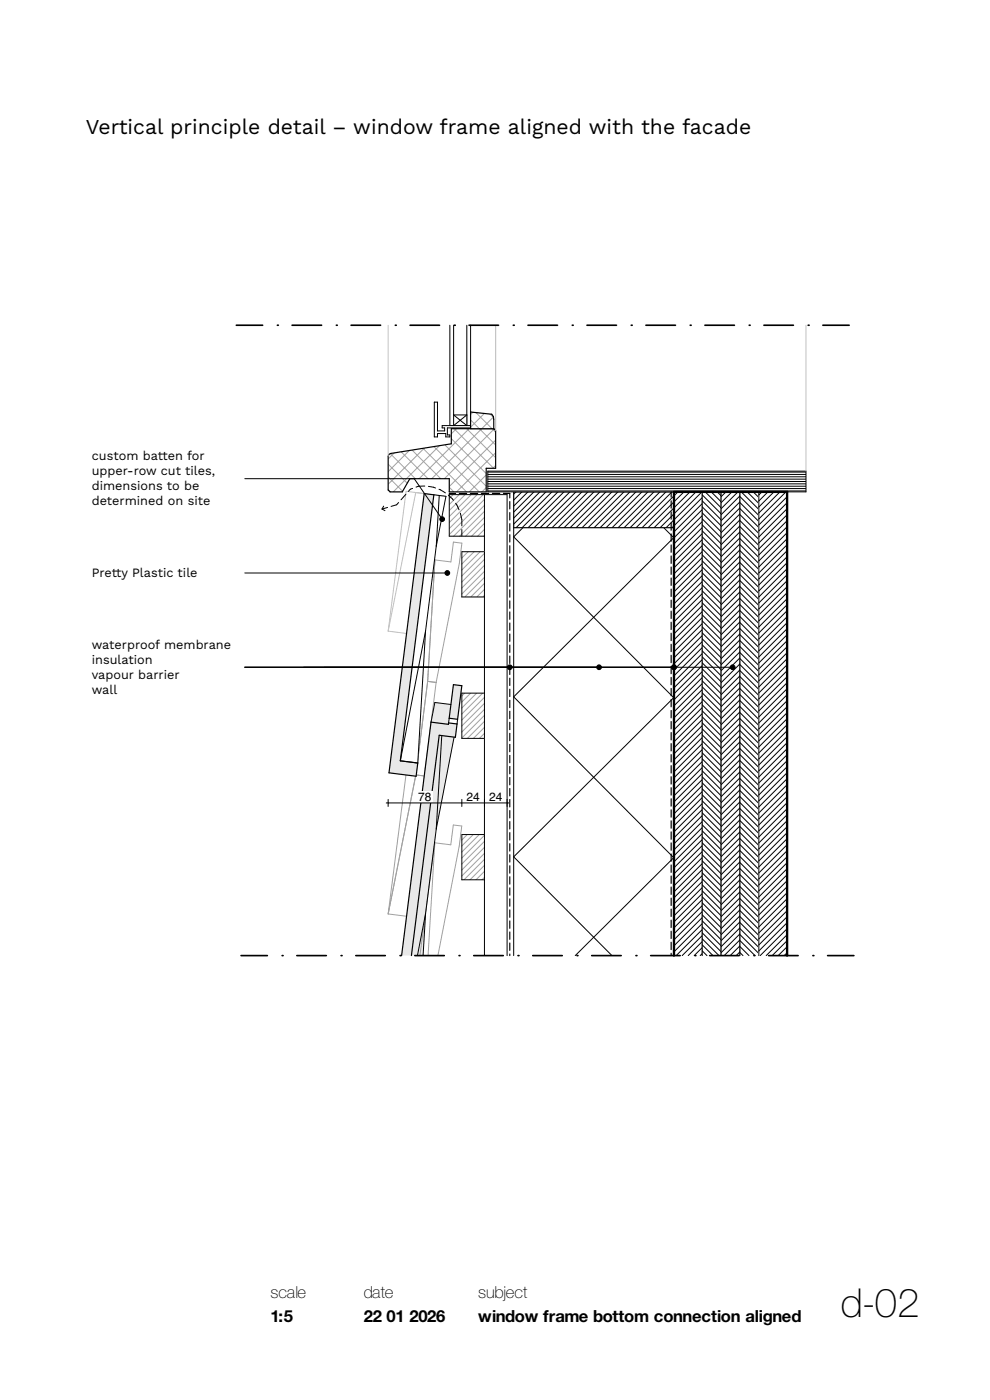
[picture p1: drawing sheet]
<svg xmlns="http://www.w3.org/2000/svg" width="210mm" height="297mm" viewBox="0 0 210 297" stroke-linecap="round" stroke-linejoin="round" font-family="sans-serif">
<path d="M92.9 155.9l3.4 .5-3.8 19.5-2.2 18-.6 8.8h-2.5z" fill-rule="evenodd" fill="#e9ebeb"/>
<path d="M82.5 96.4l.3-.2 12.9-2.1v-3.2h9l.4 .4v8h-2v5h-7.8v-2.8h-8.4l-1.6 2.8h-2.6l-.4-.4v-7.1z" fill-rule="evenodd" fill="#fff"/>
<g fill="none" stroke="#99a3a6" stroke-width=".21">
<path d="M82.3 98.5l4.1 4M82.8 96.2l5.3 5.3M83.6 96.1l-1.3 1.3M85.1 95.8l5.7 5.7M86.8 95.6l-4.5 4.5M87.4 95.5l6.1 6M89.7 95.1l9.3 9.2M90 95.1l-7.7 7.6M92 94.7l9.7 9.6M93.2 94.6l-9.8 9.7M94.4 94.4l8.7 8.7M95.7 93.1l7.4 7.4"/>
<path d="M96.3 90.9l8.4 8.4M96.8 90.9l-1.1 1.1M99 90.9l6.1 6.2M99.5 90.9l-10.6 10.6M101.7 90.9l3.4 3.5M102.2 90.9l-10.6 10.6M104.4 90.9l.7 .8M104.8 91l-10.5 10.5M105.1 98.8l-.6 .5M105.1 96.1l-8.2 8.2M105.1 93.4l-9.8 9.8M82.3 101.2l3.1 3"/>
<path d="M82.3 103.8l.5 .5M95.3 103.4l1 .9M103.1 103.4l-.9 .9M103.1 100.8l-3.6 3.5"/>
</g>
<path d="M82.5 96.4l.3-.2 12.9-2.1v-3.2h9l.4 .4v8h-2v5h-7.8v-2.8h-8.4l-1.6 2.8h-2.6l-.4-.4v-7.1z" fill="none" stroke="#000" stroke-width=".25"/>
<path d="M99 69h.8v21.3h-.8z" fill-rule="evenodd" fill="#fff"/>
<path d="M99 69v21.3h.8v-21.3" fill="none" stroke="#000" stroke-width=".21"/>
<path d="M95.4 69h.8v21.3h-.8z" fill-rule="evenodd" fill="#fff"/>
<path d="M95.4 69v21.3h.8v-21.3" fill="none" stroke="#000" stroke-width=".21"/>
<path d="M96.2 88h2.8v2.3h-2.8z" fill-rule="evenodd" fill="#fff"/>
<path d="M96.2 88h2.8v2.3h-2.8z" fill="none" stroke="#000" stroke-width=".21"/>
<path d="M92.1 85.3h.7v6.1h1.5v-.6h-.5v-.5h6v.5h-4.9v1.5h.5v.4h-.8v-.7h-1.8v.7h-.7z" fill-rule="evenodd" fill="#fff"/>
<path d="M92.1 85.3h.7v6.1h1.5v-.6h-.5v-.5h6v.5h-4.9v1.5h.5v.4h-.8v-.7h-1.8v.7h-.7z" fill="none" stroke="#000" stroke-width=".21"/>
<path d="M99.8 87.4l4.5 .5 .4 .5v2.5h-4.9z" fill-rule="evenodd" fill="#fff"/>
<path d="M99.8 89.1l1.9 1.8M100.3 87.5l-.5 .4M101 87.5l3.4 3.4M102.7 87.7l-2.9 2.9M104 87.8l.7 .8M104.7 88.5l-2.5 2.4" fill="none" stroke="#99a3a6" stroke-width=".21"/>
<path d="M99.8 87.4l4.5 .5 .4 .5v2.5h-4.9z" fill="none" stroke="#000" stroke-width=".25"/>
<path d="M109 104.3h34v98.4h-34z" fill-rule="evenodd" fill="#fff"/>
<path d="M118.6 104.3l-9.6 9.6 34 34.2M133.2 104.3l9.8 9.8M143 114l-34 33.8 34 34.2M143 148l-34 33.8 20.8 20.9M143 181.9l-21 20.8M109 202.7v-98.4h34v98.4" fill="none" stroke="#000" stroke-width=".21"/>
<path d="M143 104.3h6v98.4h-6z" fill-rule="evenodd" fill="#fff"/>
<g fill="none" stroke="#000" stroke-width=".21">
<path d="M143.8 104.3l-.8 .9M145.1 104.3l-2.1 2.2M146.4 104.3l-3.4 3.4M147.6 104.3l-4.6 4.7M148.9 104.3l-5.9 6M149 119.6l-6 6M149 118.3l-6 6M149 117l-6 6M149 115.7l-6 6M149 114.5l-6 6M149 113.2l-6 6M149 111.9l-6 6"/>
<path d="M149 110.6l-6 6M149 109.4l-6 6M149 108.1l-6 6M149 106.8l-6 6M149 105.6l-6 6M149 139.9l-6 6M149 138.6l-6 6M149 137.4l-6 6M149 136.1l-6 6M149 134.8l-6 6M149 133.6l-6 6M149 132.3l-6 6"/>
<path d="M149 131l-6 6M149 129.7l-6 6M149 128.5l-6 6M149 127.2l-6 6M149 125.9l-6 6M149 124.6l-6 6M149 123.4l-6 6M149 122.1l-6 6M149 120.8l-6 6M149 159l-6 6M149 157.7l-6 6M149 156.5l-6 6"/>
<path d="M149 155.2l-6 6M149 153.9l-6 6M149 152.6l-6 6M149 151.4l-6 6M149 150.1l-6 6M149 148.8l-6 6M149 147.6l-6 6M149 146.3l-6 6M149 145l-6 6M149 143.7l-6 6M149 142.5l-6 6M149 141.2l-6 6"/>
<path d="M149 179.4l-6 6M149 178.1l-6 6M149 176.8l-6 6M149 175.6l-6 6M149 174.3l-6 6M149 173l-6 6M149 171.7l-6 6M149 170.5l-6 6M149 169.2l-6 6M149 167.9l-6 6M149 166.6l-6 6M149 165.4l-6 6"/>
<path d="M149 164.1l-6 6M149 162.8l-6 6M149 161.6l-6 6M149 160.3l-6 6M149 199.7l-3 3M149 198.5l-4.3 4.2M149 197.2l-5.6 5.5M149 195.9l-6 6M149 194.6l-6 6M149 193.4l-6 6M149 192.1l-6 6M149 190.8l-6 6"/>
<path d="M149 189.6l-6 6M149 188.3l-6 6M149 187l-6 6M149 185.7l-6 6M149 184.5l-6 6M149 183.2l-6 6M149 181.9l-6 6M149 180.6l-6 6M143 202.7v-98.4h6v98.4M149 202.3l-.5 .4M149 201l-1.7 1.7"/>
</g>
<path d="M149 104.3h4v98.4h-4z" fill-rule="evenodd" fill="#fff"/>
<g fill="none" stroke="#000" stroke-width=".21">
<path d="M149 119l4 4M149 117.7l4 4M149 116.4l4 4M149 115.2l4 4M149 113.9l4 4M149 112.6l4 4M149 111.4l4 4M149 110.1l4 4M149 108.8l4 4M149 107.5l4 4M149 106.3l4 4M149 105l4 4"/>
<path d="M149.6 104.3l3.4 3.4M150.9 104.3l2.1 2.1M152.1 104.3l.9 .9M149 139.4l4 4M149 138.1l4 4M149 136.8l4 4M149 135.5l4 4M149 134.3l4 4M149 133l4 4M149 131.7l4 4M149 130.4l4 4M149 129.2l4 4"/>
<path d="M149 127.9l4 4M149 126.6l4 4M149 125.4l4 4M149 124.1l4 4M149 122.8l4 4M149 121.5l4 4M149 120.3l4 4M149 159.7l4 4M149 158.4l4 4M149 157.2l4 4M149 155.9l4 4M149 154.6l4 4"/>
<path d="M149 153.4l4 4M149 152.1l4 4M149 150.8l4 4M149 149.5l4 4M149 148.3l4 4M149 147l4 4M149 145.7l4 4M149 144.4l4 4M149 143.2l4 4M149 141.9l4 4M149 140.6l4 4M149 178.8l4 4"/>
<path d="M149 177.5l4 4M149 176.3l4 4M149 175l4 4M149 173.7l4 4M149 172.5l4 4M149 171.2l4 4M149 169.9l4 4M149 168.6l4 4M149 167.4l4 4M149 166.1l4 4M149 164.8l4 4M149 163.5l4 4"/>
<path d="M149 162.3l4 4M149 161l4 4M149 199.2l3.5 3.5M149 197.9l4 4M149 196.6l4 4M149 195.4l4 4M149 194.1l4 4M149 192.8l4 4M149 191.5l4 4M149 190.3l4 4M149 189l4 4M149 187.7l4 4"/>
<path d="M149 186.5l4 4M149 185.2l4 4M149 183.9l4 4M149 182.6l4 4M149 181.4l4 4M149 180.1l4 4M149 201.7l1 1M149 200.5l2.2 2.2M149 202.7v-98.4h4v98.4"/>
</g>
<path d="M153 104.3h4v98.4h-4z" fill-rule="evenodd" fill="#fff"/>
<g fill="none" stroke="#000" stroke-width=".21">
<path d="M154 104.3l-1 1.1M155.3 104.3l-2.3 2.3M156.5 104.3l-3.5 3.6M157 119.2l-4 4M157 117.9l-4 4M157 116.6l-4 4M157 115.4l-4 4M157 114.1l-4 4M157 112.8l-4 4M157 111.6l-4 4M157 110.3l-4 4M157 109l-4 4"/>
<path d="M157 107.7l-4 4M157 106.5l-4 4M157 105.2l-4 4M157 139.6l-4 4M157 138.3l-4 4M157 137l-4 4M157 135.7l-4 4M157 134.5l-4 4M157 133.2l-4 4M157 131.9l-4 4M157 130.6l-4 4M157 129.4l-4 4"/>
<path d="M157 128.1l-4 4M157 126.8l-4 4M157 125.6l-4 4M157 124.3l-4 4M157 123l-4 4M157 121.7l-4 4M157 120.5l-4 4M157 159.9l-4 4M157 158.6l-4 4M157 157.4l-4 4M157 156.1l-4 4M157 154.8l-4 4"/>
<path d="M157 153.6l-4 4M157 152.3l-4 4M157 151l-4 4M157 149.7l-4 4M157 148.5l-4 4M157 147.2l-4 4M157 145.9l-4 4M157 144.6l-4 4M157 143.4l-4 4M157 142.1l-4 4M157 140.8l-4 4M157 179l-4 4"/>
<path d="M157 177.7l-4 4M157 176.5l-4 4M157 175.2l-4 4M157 173.9l-4 4M157 172.6l-4 4M157 171.4l-4 4M157 170.1l-4 4M157 168.8l-4 4M157 167.6l-4 4M157 166.3l-4 4M157 165l-4 4M157 163.7l-4 4"/>
<path d="M157 162.5l-4 4M157 161.2l-4 4M157 199.4l-3.4 3.3M157 198.1l-4 4M157 196.8l-4 4M157 195.6l-4 4M157 194.3l-4 4M157 193l-4 4M157 191.7l-4 4M157 190.5l-4 4M157 189.2l-4 4M157 187.9l-4 4"/>
<path d="M157 186.6l-4 4M157 185.4l-4 4M157 184.1l-4 4M157 182.8l-4 4M157 181.6l-4 4M157 180.3l-4 4M153 202.7v-98.4h4v98.4M157 201.9l-.8 .8M157 200.6l-2.1 2.1"/>
</g>
<path d="M157 104.3h4v98.4h-4z" fill-rule="evenodd" fill="#fff"/>
<g fill="none" stroke="#000" stroke-width=".21">
<path d="M157 119.4l4 4M157 118.1l4 4M157 116.8l4 4M157 115.5l4 4M157 114.3l4 4M157 113l4 4M157 111.7l4 4M157 110.4l4 4M157 109.2l4 4M157 107.9l4 4M157 106.6l4 4M157 105.4l4 4"/>
<path d="M157.2 104.3l3.8 3.8M158.5 104.3l2.5 2.5M159.8 104.3l1.2 1.2M157 139.7l4 4M157 138.4l4 4M157 137.2l4 4M157 135.9l4 4M157 134.6l4 4M157 133.4l4 4M157 132.1l4 4M157 130.8l4 4M157 129.5l4 4"/>
<path d="M157 128.3l4 4M157 127l4 4M157 125.7l4 4M157 124.4l4 4M157 123.2l4 4M157 121.9l4 4M157 120.6l4 4M157 158.8l4 4M157 157.5l4 4M157 156.3l4 4M157 155l4 4M157 153.7l4 4"/>
<path d="M157 152.4l4 4M157 151.2l4 4M157 149.9l4 4M157 148.6l4 4M157 147.4l4 4M157 146.1l4 4M157 144.8l4 4M157 143.5l4 4M157 142.3l4 4M157 141l4 4M157 179.2l4 4M157 177.9l4 4"/>
<path d="M157 176.6l4 4M157 175.4l4 4M157 174.1l4 4M157 172.8l4 4M157 171.5l4 4M157 170.3l4 4M157 169l4 4M157 167.7l4 4M157 166.4l4 4M157 165.2l4 4M157 163.9l4 4M157 162.6l4 4"/>
<path d="M157 161.4l4 4M157 160.1l4 4M157 199.5l3.1 3.2M157 198.3l4 4M157 197l4 4M157 195.7l4 4M157 194.5l4 4M157 193.2l4 4M157 191.9l4 4M157 190.6l4 4M157 189.4l4 4M157 188.1l4 4"/>
<path d="M157 186.8l4 4M157 185.5l4 4M157 184.3l4 4M157 183l4 4M157 181.7l4 4M157 180.5l4 4M157 202.1l.6 .6M157 200.8l1.9 1.9M157 202.7v-98.4h4v98.4"/>
</g>
<path d="M161 104.3h6v98.4h-6z" fill-rule="evenodd" fill="#fff"/>
<g fill="none" stroke="#000" stroke-width=".21">
<path d="M161.6 104.3l-.6 .7M162.9 104.3l-1.9 2M164.2 104.3l-3.2 3.3M165.4 104.3l-4.4 4.5M166.7 104.3l-5.7 5.8M167 119.4l-6 6M167 118.1l-6 6M167 116.8l-6 6M167 115.6l-6 6M167 114.3l-6 6M167 113l-6 6M167 111.7l-6 6"/>
<path d="M167 110.5l-6 6M167 109.2l-6 6M167 107.9l-6 6M167 106.6l-6 6M167 105.4l-6 6M167 139.7l-6 6M167 138.5l-6 6M167 137.2l-6 6M167 135.9l-6 6M167 134.6l-6 6M167 133.4l-6 6M167 132.1l-6 6"/>
<path d="M167 130.8l-6 6M167 129.6l-6 6M167 128.3l-6 6M167 127l-6 6M167 125.7l-6 6M167 124.5l-6 6M167 123.2l-6 6M167 121.9l-6 6M167 120.6l-6 6M167 158.8l-6 6M167 157.6l-6 6M167 156.3l-6 6"/>
<path d="M167 155l-6 6M167 153.7l-6 6M167 152.5l-6 6M167 151.2l-6 6M167 149.9l-6 6M167 148.6l-6 6M167 147.4l-6 6M167 146.1l-6 6M167 144.8l-6 6M167 143.6l-6 6M167 142.3l-6 6M167 141l-6 6"/>
<path d="M167 179.2l-6 6M167 177.9l-6 6M167 176.6l-6 6M167 175.4l-6 6M167 174.1l-6 6M167 172.8l-6 6M167 171.6l-6 6M167 170.3l-6 6M167 169l-6 6M167 167.7l-6 6M167 166.5l-6 6M167 165.2l-6 6"/>
<path d="M167 163.9l-6 6M167 162.6l-6 6M167 161.4l-6 6M167 160.1l-6 6M167 199.6l-3.2 3.1M167 198.3l-4.5 4.4M167 197l-5.7 5.7M167 195.7l-6 6M167 194.5l-6 6M167 193.2l-6 6M167 191.9l-6 6M167 190.6l-6 6"/>
<path d="M167 189.4l-6 6M167 188.1l-6 6M167 186.8l-6 6M167 185.6l-6 6M167 184.3l-6 6M167 183l-6 6M167 181.7l-6 6M167 180.5l-6 6M161 202.7v-98.4h6v98.4M167 202.1l-.7 .6M167 200.8l-1.9 1.9"/>
</g>
<path d="M109 104.3h34v7.6h-34z" fill-rule="evenodd" fill="#fff"/>
<g fill="none" stroke="#000" stroke-width=".21">
<path d="M109.4 104.3l-.4 .5M110.7 104.3l-1.7 1.8M112 104.3l-3 3.1M113.3 104.3l-4.3 4.3M114.5 104.3l-5.5 5.6M115.8 104.3l-6.8 6.9M117.1 104.3l-7.6 7.6M118.4 104.3l-7.6 7.6M119.6 104.3l-7.6 7.6M120.9 104.3l-7.6 7.6M122.2 104.3l-7.6 7.6M123.4 104.3l-7.6 7.6"/>
<path d="M124.7 104.3l-7.6 7.6M126 104.3l-7.6 7.6M127.3 104.3l-7.6 7.6M128.5 104.3l-7.6 7.6M129.8 104.3l-7.6 7.6M131.1 104.3l-7.6 7.6M132.4 104.3l-7.6 7.6M133.6 104.3l-7.6 7.6M134.9 104.3l-7.6 7.6M136.2 104.3l-7.6 7.6M137.4 104.3l-7.6 7.6M138.7 104.3l-7.6 7.6"/>
<path d="M140 104.3l-7.6 7.6M141.3 104.3l-7.6 7.6M142.5 104.3l-7.6 7.6M143 111.6l-.4 .3M143 110.3l-1.7 1.6M143 109l-3 2.9M143 107.7l-4.2 4.2M143 106.5l-5.5 5.4M143 105.2l-6.8 6.7"/>
</g>
<path d="M109 104.3h34v7.6h-34z" fill="none" stroke="#000" stroke-width=".25"/>
<path d="M102.8 104.9h4.8v97.8h-4.8z" fill-rule="evenodd" fill="#fff"/>
<path d="M102.8 202.7v-97.8h4.8v97.8" fill="none" stroke="#000" stroke-width=".21"/>
<path d="M98 117h4.8v9.6h-4.8z" fill-rule="evenodd" fill="#fff"/>
<path d="M98 117v.1M99.3 117l-1.3 1.4M100.6 117l-2.6 2.6M101.8 117l-3.8 3.9M102.8 119.9l-4.8 4.8M102.8 118.7l-4.8 4.8M102.8 117.4l-4.8 4.8M102.8 126.3l-.4 .3M102.8 125l-1.7 1.6M102.8 123.8l-2.9 2.8M102.8 122.5l-4.2 4.1M102.8 121.2l-4.8 4.8" fill="none" stroke="#99a3a6" stroke-width=".21"/>
<path d="M98 117h4.8v9.6h-4.8z" fill="none" stroke="#000" stroke-width=".21"/>
<path d="M95.3 104.9h7.5v8.8h-7.5z" fill-rule="evenodd" fill="#fff"/>
<g fill="none" stroke="#99a3a6" stroke-width=".21">
<path d="M96.1 104.9l-.8 .9M97.4 104.9l-2.1 2.1M98.7 104.9l-3.4 3.4M99.9 104.9l-4.6 4.7M101.2 104.9l-5.9 6M102.5 104.9l-7.2 7.2M102.8 113.6l-.2 .1M102.8 112.3l-1.5 1.4M102.8 111l-2.8 2.7M102.8 109.8l-4 3.9M102.8 108.5l-5.3 5.2M102.8 107.2l-6.6 6.5"/>
<path d="M102.8 105.9l-7.5 7.5"/>
</g>
<path d="M95.3 104.9h7.5v8.8h-7.5z" fill="none" stroke="#000" stroke-width=".21"/>
<path d="M98 147h4.8v9.6h-4.8z" fill-rule="evenodd" fill="#fff"/>
<path d="M98.6 147l-.6 .6M99.8 147l-1.8 1.9M101.1 147l-3.1 3.2M102.4 147l-4.4 4.5M102.8 155.6l-1.1 1M102.8 154.3l-2.4 2.3M102.8 153l-3.7 3.6M102.8 151.8l-4.8 4.8M102.8 150.5l-4.8 4.8M102.8 149.2l-4.8 4.8M102.8 147.9l-4.8 4.8" fill="none" stroke="#99a3a6" stroke-width=".21"/>
<path d="M98 147h4.8v9.6h-4.8z" fill="none" stroke="#000" stroke-width=".21"/>
<path d="M98 177h4.8v9.6h-4.8z" fill-rule="evenodd" fill="#fff"/>
<path d="M99.1 177l-1.1 1.2M100.4 177l-2.4 2.5M101.7 177l-3.7 3.7M102.8 179.8l-4.8 4.8M102.8 178.5l-4.8 4.8M102.8 177.2l-4.8 4.8M102.8 186.1l-.6 .5M102.8 184.8l-1.8 1.8M102.8 183.6l-3.1 3M102.8 182.3l-4.4 4.3M102.8 181l-4.8 4.8" fill="none" stroke="#99a3a6" stroke-width=".21"/>
<path d="M98 177h4.8v9.6h-4.8z" fill="none" stroke="#000" stroke-width=".21"/>
<path d="M103.5 99.9h67.5v4.4h-67.5z" fill-rule="evenodd" fill="#fff"/>
<path d="M103.5 99.9h67.5v4.4h-67.5zM103.5 104.1h67.5M103.5 103.6h67.5M103.5 103.1h67.5M103.5 102.6h67.5M103.5 102.1h67.5M103.5 101.6h67.5M103.5 101.1h67.5M103.5 100.6h67.5M103.5 100.1h67.5" fill="none" stroke="#000" stroke-width=".21"/>
<!-- layer: 00 tegels -->
<path d="M92.3 118.8l3.3 .4 .6-4.2 1.8 .2-.6 4.3-4.9 25.3-2.5 19.8-1.7 30-6-.7 9.1-70.9z" fill-rule="evenodd" fill="#fff"/>
<path d="M92.3 118.8l3.3 .4 .6-4.2 1.8 .2-.6 4.3-4.9 25.3M92.3 118.8l-1.6 25.7M92.3 118.8l-.9 4.2-9.1 70.9M90.7 144.5l1.8 .3M90.7 144.5l-2.5 19.9M92.5 144.8l-2.5 19.8M88.2 164.4l1.8 .2M88.2 164.4l-5.9 29.5M90 164.6l-1.7 30-6-.7" fill="none" stroke="#99a3a6" stroke-width=".21"/>
<!-- layer: 22 NC Binnenwanden -->
<path d="M96.2 88l2.8 2.3M99 88l-2.8 2.3" fill="none" stroke="#000" stroke-width=".21"/>
<g fill="none" stroke="#000" stroke-width=".25">
<path d="M95.3 104.7h1.3M97.4 104.7h1.6M99.8 104.7h1.5M102.1 104.7h1.6M104.4 104.7h1.6M106.8 104.7h1.3v.9M108.1 106.4v1.6M108.1 108.7v1.6M108.1 111.1v1.5M108.1 113.4v1.6M108.1 115.8v1.5M108.1 118.1v1.6"/>
<path d="M108.1 120.5v1.5M108.1 122.8v1.6M108.1 125.1v1.6M108.1 127.5v1.5M108.1 129.8v1.6M108.1 132.2v1.5M108.1 134.5v1.6M108.1 136.8v1.6M108.1 139.2v1.5M108.1 141.5v1.6M108.1 143.9v1.5M108.1 146.2v1.6"/>
<path d="M108.1 148.5v1.6M108.1 150.9v1.5M108.1 153.2v1.6M108.1 155.6v1.5M108.1 157.9v1.6M108.1 160.3v1.5M108.1 162.6v1.6M108.1 164.9v1.6M108.1 167.3v1.5M108.1 169.6v1.6M108.1 172v1.5M108.1 174.3v1.6"/>
<path d="M108.1 176.6v1.6M108.1 179v1.5M108.1 181.3v1.6M108.1 183.7v1.5M108.1 186v1.6M108.1 188.3v1.6M108.1 190.7v1.5M108.1 193v1.6M108.1 195.4v1.5M108.1 197.7v1.6M108.1 200.1v1.5M108.1 202.4v.3"/>
</g>
<!-- layer: 22 NC Binnenwanden -->
<path d="M82.3 69v27.8M105.1 69v22.3M171 69v30.9M88.2 104.5l-5.9 29.4M90 104.7h.1M94.6 105.3l-8.5-1.1-3.8 29.7M82.3 133.9l3.9 .5" fill="none" stroke="#bbc1c4" stroke-width=".21"/>
<path d="M92.2 178.8l3.4 .4 .6-4.2 1.8 .2-.6 4.3-4.5 23.2M92.2 178.8l-1.4 23.9M92.2 178.8l-3.1 23.9" fill="none" stroke="#99a3a6" stroke-width=".21"/>
<path d="M143 202.7v-98.4h24v98.4" fill="none" stroke="#000" stroke-width=".5"/>
<g fill="none" stroke="#000" stroke-width=".25">
<path d="M142.4 104.3v1.2M142.4 106.2v1.6M142.4 108.6v1.5M142.4 110.9v1.6M142.4 113.3v1.5M142.4 115.6v1.6M142.4 117.9v1.6M142.4 120.3v1.5M142.4 122.6v1.6M142.4 125v1.5M142.4 127.3v1.6M142.4 129.7v1.5"/>
<path d="M142.4 132v1.6M142.4 134.3v1.6M142.4 136.7v1.5M142.4 139v1.6M142.4 141.4v1.5M142.4 143.7v1.6M142.4 146v1.6M142.4 148.4v1.5M142.4 150.7v1.6M142.4 153.1v1.5M142.4 155.4v1.6M142.4 157.7v1.6"/>
<path d="M142.4 160.1v1.6M142.4 162.4v1.6M142.4 164.8v1.5M142.4 167.1v1.6M142.4 169.5v1.5M142.4 171.8v1.6M142.4 174.1v1.6M142.4 176.5v1.5M142.4 178.8v1.6M142.4 181.2v1.5M142.4 183.5v1.6M142.4 185.8v1.6"/>
<path d="M142.4 188.2v1.5M142.4 190.5v1.6M142.4 192.9v1.5M142.4 195.2v1.6M142.4 197.5v1.6M142.4 199.9v1.6M142.4 202.2v.5"/>
</g>
<g fill="none" stroke="#000" stroke-width=".21">
<path d="M81 108l.7 .3M81.4 107.4l-.4 .6M82.2 107.6l-1.2 .4M84.6 106.6l-.5 .5-1.1 .3M86.1 104.9l-1 1.1M87.5 103.6l-.5 .2-.4 .5M90.1 103.1l-1.4 .1-.4 .1M90.9 103.2l1.5 .3M93.1 103.8l1.4 .8M95.1 105l1.1 1.1M96.6 106.8l.8 1.3M97.7 108.9l.3 1.3v1.4"/>
<path d="M98 112.3v1.4"/>
</g>
<!-- layer: 00 tegels -->
<path d="M92 105l2.6 .3-1.9 10-2.4 18.6-1.7 28-3.7-.5z" fill-rule="evenodd" fill="#fff"/>
<path d="M90 104.7l2 .3-7.1 56.4 3.7 .5-.3 2.8-5.8-.7z" fill-rule="evenodd" fill="#e6e8e9"/>
<path d="M90 104.7l2 .3-7.1 56.4 3.7 .5-.3 2.8-5.8-.7z" fill="none" stroke="#000" stroke-width=".25"/>
<path d="M92.1 105l2.5 .3-2.1 10.6M92.5 115.9l-2.2 18M93.2 105.1l-.7 10.8M90.3 133.9l-1.7 28-3.7-.5z" fill="none" stroke="#000" stroke-width=".21"/>
<path d="M92.2 149l3.4 .5-.5 4.2-3.7-.5z" fill-rule="evenodd" fill="#e9ebeb"/>
<!-- layer: 00 tegels -->
<path d="M91.4 153.2l3.7 .5 .1-.3 1.7 .2-.3 2.8-3.4-.4-5.9 46.7h-2.1z" fill-rule="evenodd" fill="#e6e8e9"/>
<path d="M85.2 202.7l6.2-49.5 3.7 .5 .1-.3 1.7 .2-.3 2.8-3.4-.4-5.9 46.7" fill="none" stroke="#000" stroke-width=".25"/>
<path d="M96.2 145.2l1.8 .3-.9 7.1-1.8-.2z" fill-rule="evenodd" fill="#e6e8e9"/>
<path d="M96.2 145.2l1.8 .3-.9 7.1-1.8-.2z" fill="none" stroke="#000" stroke-width=".25"/>
<!-- layer: 22 NC Binnenwanden -->
<g fill="none" stroke="#000" stroke-width=".21">
<path d="M51.9 101.6h36l5.6 8.1M51.9 121.6h42.5M51.9 141.6h103M95.3 152.4l-.1 1M97.1 152.6l-.2 1"/>
<circle cx="93.8" cy="110.1" r=".5"/>
<circle cx="94.9" cy="121.6" r=".5"/>
<circle cx="108.1" cy="141.6" r=".5"/>
<circle cx="127.1" cy="141.6" r=".5"/>
<circle cx="143" cy="141.6" r=".5"/>
<circle cx="155.4" cy="141.6" r=".5"/>
</g>
<!-- layer: 00 tegels -->
<path d="M93.7 156l-1.2 19.9M95.6 149.5l-3.4-.5-.8 4.2M96.3 156.4l-3.8 19.5M92.5 175.9l-2.2 18M90.3 193.9l-.6 8.8M90.3 193.9l-1.8 8.8" fill="none" stroke="#000" stroke-width=".21"/>
<!-- layer: 22 NC Binnenwanden -->
<g fill="#000">
<circle cx="93.8" cy="110.1" r=".5"/>
<circle cx="94.9" cy="121.6" r=".5"/>
<circle cx="108.1" cy="141.6" r=".5"/>
<circle cx="127.1" cy="141.6" r=".5"/>
<circle cx="143" cy="141.6" r=".5"/>
<circle cx="155.4" cy="141.6" r=".5"/>
</g>
<g fill="#fff">
<path d="M98.6 167.8h3.6v2.6h-3.6z" fill-rule="evenodd"/>
<path d="M88.4 167.8h3.5v2.6h-3.5z" fill-rule="evenodd"/>
<path d="M103.4 167.8h3.6v2.6h-3.6z" fill-rule="evenodd"/>
</g>
<path d="M81.9 170.3h26.1M82.3 169.6v1.5M98 169.6v1.5M102.8 169.6v1.5M107.6 169.6v1.5" fill="none" stroke="#000" stroke-width=".21"/>
<g fill="none" stroke="#000" stroke-width=".35">
<path d="M50.1 69h5.6M62 69h6.2M74.5 69h6.2M87 69h6.2M99.5 69h6.2M112 69h6.3M124.5 69h6.3M137 69h6.3M149.5 69h6.3M162 69h6.3M174.5 69h5.6M51.1 202.7h5.6"/>
<path d="M63 202.7h6.2M75.5 202.7h6.2M88 202.7h6.2M100.5 202.7h6.3M113 202.7h6.3M125.5 202.7h6.3M138 202.7h6.3M150.5 202.7h6.3M163 202.7h6.3M175.6 202.7h5.5"/>
</g>
<g fill="#000">
<circle cx="58.8" cy="69" r=".18"/>
<circle cx="71.3" cy="69" r=".18"/>
<circle cx="83.9" cy="69" r=".18"/>
<circle cx="96.4" cy="69" r=".18"/>
<circle cx="108.9" cy="69" r=".18"/>
<circle cx="121.4" cy="69" r=".18"/>
<circle cx="133.9" cy="69" r=".18"/>
<circle cx="146.4" cy="69" r=".18"/>
<circle cx="158.9" cy="69" r=".18"/>
<circle cx="171.4" cy="69" r=".18"/>
<circle cx="59.8" cy="202.7" r=".18"/>
<circle cx="72.3" cy="202.7" r=".18"/>
<circle cx="84.9" cy="202.7" r=".18"/>
<circle cx="97.4" cy="202.7" r=".18"/>
<circle cx="109.9" cy="202.7" r=".18"/>
<circle cx="122.4" cy="202.7" r=".18"/>
<circle cx="134.9" cy="202.7" r=".18"/>
<circle cx="147.4" cy="202.7" r=".18"/>
<circle cx="159.9" cy="202.7" r=".18"/>
<circle cx="172.4" cy="202.7" r=".18"/>
</g>
<text font-size="8.5" x="178.4" y="279.4">d-02</text>
<text font-size="4.5" x="18.2" y="28.4">Vertical principle detail – window frame aligned with the facade</text>
<g font-size="3.5">
<text x="57.4" y="275.4">scale</text>
<text x="77.2" y="275.4">date</text>
<text x="101.4" y="275.4">subject</text>
<text x="57.4" y="280.4">1:5</text>
<text x="77.2" y="280.4">22</text>
<text x="82" y="280.4">01</text>
<text x="86.8" y="280.4">2026</text>
<text x="101.4" y="280.4">window frame bottom connection aligned</text>
</g>
<g font-size="2.7">
<text x="19.5" y="97.6">custom batten for</text>
<text x="19.5" y="100.8">upper-row cut tiles,</text>
<text x="19.5" y="104">dimensions to be</text>
<text x="19.5" y="107.2">determined on site</text>
<text x="19.5" y="122.4">Pretty Plastic tile</text>
<text x="19.5" y="137.6">waterproof membrane</text>
<text x="19.5" y="140.8">insulation</text>
<text x="19.5" y="144">vapour barrier</text>
<text x="19.5" y="147.2">wall</text>
</g>
<g font-size="2.5">
<text x="88.7" y="170">78</text>
<text x="99" y="170">24</text>
<text x="103.8" y="170">24</text>
</g>
</svg>
